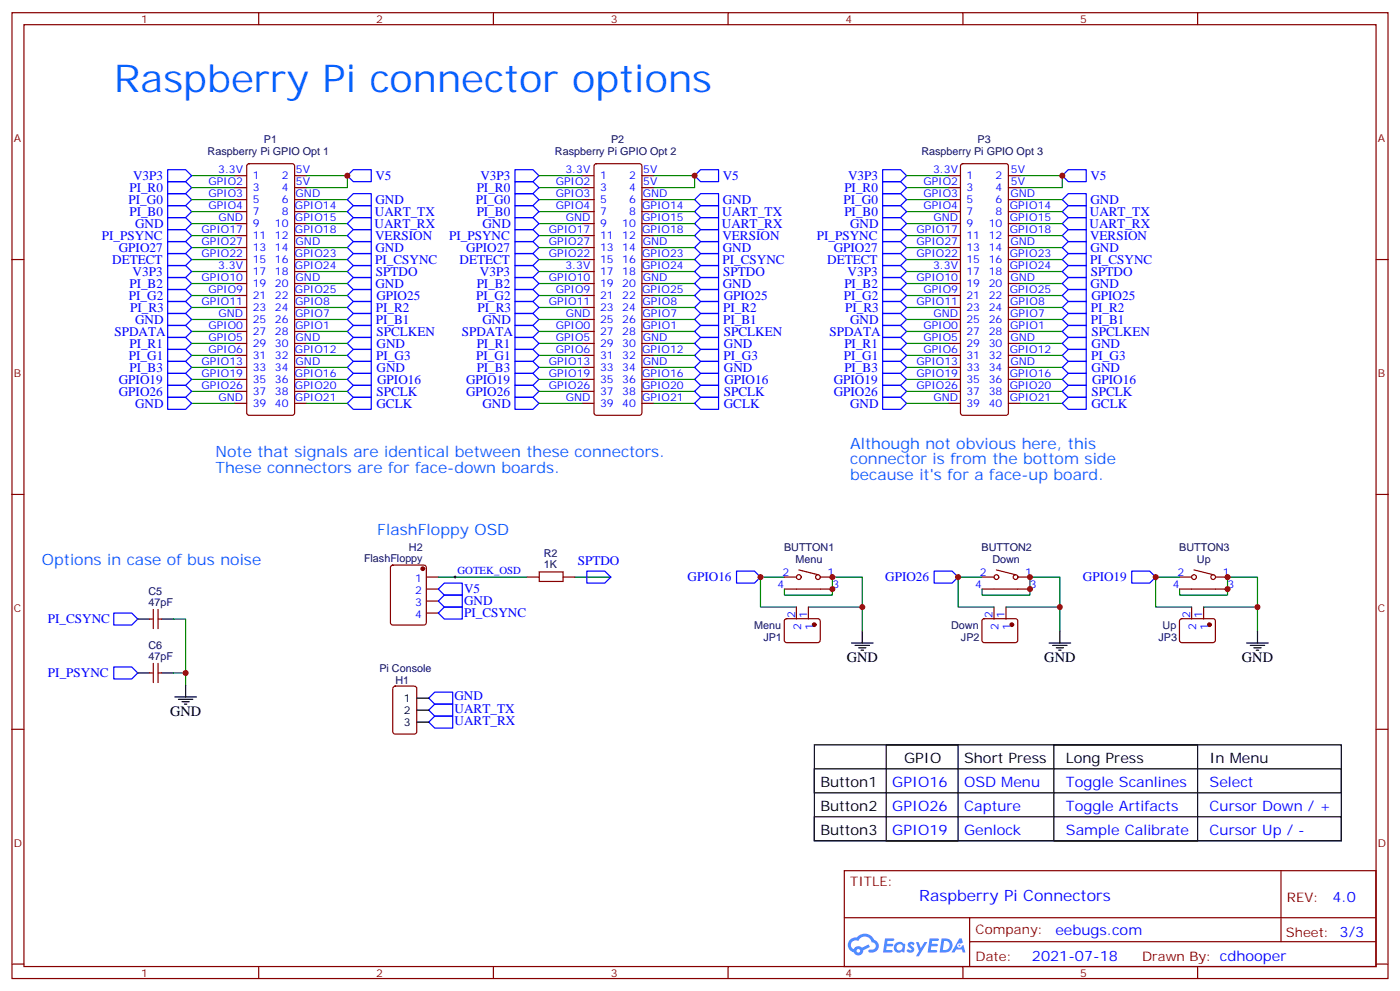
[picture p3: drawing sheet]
<svg xmlns="http://www.w3.org/2000/svg" width="412mm" height="292mm" viewBox="0 0 412 292" stroke-linecap="round" stroke-linejoin="round" font-family="sans-serif">
<g fill="none" stroke="#870000" stroke-width=".35">
<path d="M3.5 3.7h405.4v284.4h-405.4zM7.1 7.3h398.2v277.3h-398.2zM76.2 3.7v3.6M145.3 3.7v3.6M214.5 3.7v3.6M283.6 3.7v3.6M352.8 3.7v3.6M3.5 76.4h3.6M405.3 76.4h3.6M3.5 145.6h3.6M405.3 145.6h3.6M3.5 214.7h3.6"/>
<path d="M405.3 214.7h3.6M248.7 256.3h156.6v28.3h-156.6zM377.3 256.4v20.8M248.7 270.2h156.5M285.6 277.2h119.6M285.6 270.2v14.1M3.5 283.8h3.6M76.2 284.6v3.5M145.3 284.6v3.5M214.5 284.6v3.5M283.6 284.6v3.5M352.8 284.6v3.5"/>
<path d="M405.3 283.8h3.6"/>
</g>
<g fill="#5487ff">
<path d="M267.7 277.5a1.22 1.22 0 0 1 1.7 .3l-.4 .5a.47 .47 0 0 0-.3-.4 .47 .47 0 0 0-.5 .2l.1 .3a1.14 1.14 0 0 1 .8 1.7 1.14 1.14 0 0 1-1.9 0l-.2-.2 .5-.5 .7 .4a.29 .29 0 0 0 .3-.3 .29 .29 0 0 0-.2-.3 1.04 1.04 0 0 1-.6-1.7z"/>
<path d="M260.7 276.3h2.4l.3 .1-.2 .5-1.8 .1-.1 .9h1.5l.3 .3-.3 .4h-1.6l-.2 1.1h1.7l.2 .3-.2 .4h-2.6z"/>
<path d="M273.8 276.3h2.4l.3 .1-.1 .5-1.8 .1-.2 .9h1.6l.3 .3-.4 .4h-1.6l-.1 1.1h1.7l.2 .3-.2 .4h-2.6z"/>
<path d="M282.6 276.3h.7l.3 1.2-.6 .3a.69 .69 0 0 0-1 .3 .69 .69 0 0 0 .4 1 .69 .69 0 0 0 .9-.6l.5-.3 .6 2.2h-.8l-.2-.9h-1.8l-.5 .9h-.8z"/>
<path d="M269.8 277.3h.8l.6 1.9 1.1-1.9h.9l-2.6 4.2h-.8l.9-1.5z"/>
<path d="M277.4 276.3l-.6 4.1h1.3a2.11 2.11 0 0 0 2.5-2.1 2.11 2.11 0 0 0-2.5-2zM278.1 277a1.39 1.39 0 0 1 1.7 1.4 1.39 1.39 0 0 1-1.8 1.3h-.3z"/>
<path d="M263.7 277.9a1.54 1.54 0 0 0-.1 2.1 1.54 1.54 0 0 0 2.2 .2l.6 .2 .3-2.3-.2-.2-.4-.1a1.49 1.49 0 0 0-2.4 .1zM264 278.9a.94 .94 0 0 1 1.8 0 .94 .94 0 0 1-1.8 0z"/>
<path d="M250.4 276.6a2.18 2.18 0 0 0 1.1 3.8 1.44 1.44 0 0 0 1.6 .9 1.44 1.44 0 0 0 1.2-1.5l2-1-.5-.7-1.9 .9a1.47 1.47 0 0 0-2.4 .5 1.39 1.39 0 0 1-.7-2 1.39 1.39 0 0 1 2-.5 2.12 2.12 0 0 1 2.2-1.3 2.12 2.12 0 0 1 1.9 1.7 1.14 1.14 0 0 1 1.1 1.4 1.14 1.14 0 0 1-1.7 .8 .43 .43 0 0 0-.5 .3 .43 .43 0 0 0 .4 .5 1.98 1.98 0 0 0 2.5-1.2 1.98 1.98 0 0 0-1.2-2.5 3.1 3.1 0 0 0-5.3-.7l-.9 .1zM252.3 279.9a.55 .55 0 0 1 1.1 0 .55 .55 0 0 1-1.1 0z"/>
<circle cx="282.6" cy="278.4" r=".26"/>
</g>
<g fill="none" stroke="#870000" stroke-width=".35">
<path d="M69.1 51.7h3.6M69.1 55.2h3.6M69.1 58.8h3.6M72.9 48.4l.5-.2h12.7l.5 .2 .2 .5v72.7l-.3 .5-.4 .2h-12.7l-.5-.3-.2-.4v-72.7zM86.8 51.7h3.5M86.8 55.2h3.5M86.8 58.8h3.5M171.4 51.7h3.6M171.4 55.2h3.6M171.4 58.8h3.6M175.2 48.4l.5-.2h12.7l.5 .2 .2 .5v72.7l-.2 .5-.5 .2h-12.7l-.5-.3-.2-.4v-72.7zM189.1 51.7h3.5"/>
<path d="M189.1 55.2h3.5M189.1 58.8h3.5M279.4 51.7h3.5M279.4 55.2h3.5M279.4 58.8h3.5M283.2 48.4l.4-.2h12.7l.5 .2 .2 .5v72.7l-.2 .5-.5 .2h-12.7l-.5-.3-.2-.4v-72.7zM297 51.7h3.6M297 55.2h3.6M297 58.8h3.6M69.1 62.3h3.6M69.1 65.8h3.6M69.1 69.4h3.6"/>
<path d="M69.1 72.9h3.6M69.1 76.4h3.6M69.1 79.9h3.6M86.8 62.3h3.5M86.8 65.8h3.5M86.8 69.4h3.5M86.8 72.9h3.5M86.8 76.4h3.5M86.8 79.9h3.5M171.4 62.3h3.6M171.4 65.8h3.6M171.4 69.4h3.6"/>
<path d="M171.4 72.9h3.6M171.4 76.4h3.6M171.4 79.9h3.6M189.1 62.3h3.5M189.1 65.8h3.5M189.1 69.4h3.5M189.1 72.9h3.5M189.1 76.4h3.5M189.1 79.9h3.5M279.4 62.3h3.5M279.4 65.8h3.5M279.4 69.4h3.5"/>
<path d="M279.4 72.9h3.5M279.4 76.4h3.5M279.4 79.9h3.5M297 62.3h3.6M297 65.8h3.6M297 69.4h3.6M297 72.9h3.6M297 76.4h3.6M297 79.9h3.6M69.1 83.5h3.6M69.1 87h3.6M69.1 90.5h3.6"/>
<path d="M69.1 94.1h3.6M69.1 97.6h3.6M86.8 83.5h3.5M86.8 87h3.5M86.8 90.5h3.5M86.8 94.1h3.5M86.8 97.6h3.5M171.4 83.5h3.6M171.4 87h3.6M171.4 90.5h3.6M171.4 94.1h3.6M171.4 97.6h3.6"/>
<path d="M189.1 83.5h3.5M189.1 87h3.5M189.1 90.5h3.5M189.1 94.1h3.5M189.1 97.6h3.5M279.4 83.5h3.5M279.4 87h3.5M279.4 90.5h3.5M279.4 94.1h3.5M279.4 97.6h3.5M297 83.5h3.6M297 87h3.6"/>
<path d="M297 90.5h3.6M297 94.1h3.6M297 97.6h3.6M69.1 101.1h3.6M69.1 104.6h3.6M69.1 108.2h3.6M69.1 111.7h3.6M69.1 115.2h3.6M69.1 118.7h3.6M86.8 101.1h3.5M86.8 104.6h3.5M86.8 108.2h3.5"/>
<path d="M86.8 111.7h3.5M86.8 115.2h3.5M86.8 118.7h3.5M171.4 101.1h3.6M171.4 104.6h3.6M171.4 108.2h3.6M171.4 111.7h3.6M171.4 115.2h3.6M171.4 118.7h3.6M189.1 101.1h3.5M189.1 104.6h3.5M189.1 108.2h3.5"/>
<path d="M189.1 111.7h3.5M189.1 115.2h3.5M189.1 118.7h3.5M279.4 101.1h3.5M279.4 104.6h3.5M279.4 108.2h3.5M279.4 111.7h3.5M279.4 115.2h3.5M279.4 118.7h3.5M297 101.1h3.6M297 104.6h3.6M297 108.2h3.6"/>
<path d="M297 111.7h3.6M297 115.2h3.6M297 118.7h3.6M45.2 179.4v5.7M46.6 179.4v5.7M115.2 166.6l.5-.2h9.2l.6 .4 .1 16.5-.5 .7h-9.4l-.6-.5-.1-16.4zM125.6 169.9h3.5M125.6 173.4h3.5M125.6 177h3.5M155.2 169.9h3.5M158.8 168.4h7.1v2.8h-7.1zM165.8 169.9h3.5"/>
<path d="M231.1 169.9h3.5M231.1 173.4h14.1M234.6 178.7v3.5M235.3 167.8l5.6 1.4M238.1 178.7v3.5M241.7 169.9h3.5M289.3 169.9h3.5M289.3 173.4h14.1M292.8 178.7v3.5M293.5 167.8l5.7 1.4M296.3 178.7v3.5M299.9 169.9h3.5"/>
<path d="M347.5 169.9h3.5M347.5 173.4h14.1M351 178.7v3.5M351.7 167.8l5.7 1.4M354.5 178.7v3.5M358.1 169.9h3.5M44.1 182.2h1.1M44.1 198.1h1.1M45.2 195.3v5.6M46.6 195.3v5.6M46.6 182.2h1M46.6 198.1h1"/>
<path d="M125.6 180.5h3.5M231.3 182.3l.4-.2 9.5 .1 .4 .6-.1 6-.6 .4-9.4-.1-.5-.6v-5.7zM289.5 182.3l.4-.2 9.5 .1 .4 .6-.1 6-.6 .4-9.4-.1-.5-.6v-5.7zM347.7 182.3l.4-.2 9.5 .1 .4 .6v6l-.7 .4-9.4-.1-.5-.6v-5.7zM115.9 202.2l.5-.2h5.7l.6 .4 .1 13-.5 .7h-5.9l-.6-.5-.1-12.9z"/>
<circle cx="235.3" cy="169.9" r=".71"/>
<circle cx="240.9" cy="169.9" r=".71"/>
<circle cx="293.5" cy="169.9" r=".71"/>
<circle cx="299.2" cy="169.9" r=".71"/>
<circle cx="351.7" cy="169.9" r=".71"/>
<circle cx="357.4" cy="169.9" r=".71"/>
</g>
<g fill="none" stroke="#00f" stroke-width=".35">
<path d="M49.4 50h5.3l1.7 1.7-1.7 1.8h-5.3zM49.4 53.5h5.3l1.7 1.7-1.7 1.8h-5.3zM49.4 57h5.3l1.7 1.8-1.7 1.7h-5.3zM104.1 57h5.3v3.5h-5.3l-1.8-1.7zM104.1 50h5.3v3.5h-5.3l-1.8-1.8zM151.7 57h5.3l1.7 1.8-1.7 1.7h-5.3zM151.7 53.5h5.3l1.7 1.7-1.7 1.8h-5.3zM151.7 50h5.3l1.7 1.7-1.7 1.8h-5.3zM206.4 50h5.3v3.5h-5.3l-1.8-1.8zM206.4 57h5.3v3.5h-5.3l-1.8-1.7zM260 57h5.3l1.8 1.8-1.8 1.7h-5.3zM260 53.5h5.3l1.8 1.7-1.8 1.8h-5.3z"/>
<path d="M260 50h5.3l1.8 1.7-1.8 1.8h-5.3zM314.7 50h5.3v3.5h-5.3l-1.8-1.8zM314.7 57h5.3v3.5h-5.3l-1.8-1.7zM49.4 78.2h5.3l1.7 1.7-1.7 1.8h-5.3zM49.4 74.6h5.3l1.7 1.8-1.7 1.8h-5.3zM49.4 71.1h5.3l1.7 1.8-1.7 1.7h-5.3zM49.4 64.1h5.3l1.7 1.7-1.7 1.8h-5.3zM49.4 67.6h5.3l1.7 1.8-1.7 1.7h-5.3zM49.4 60.5h5.3l1.7 1.8-1.7 1.8h-5.3zM104.1 67.6h5.3v3.5h-5.3l-1.8-1.7zM104.1 64.1h5.3v3.5h-5.3l-1.8-1.8zM104.1 60.5h5.3v3.6h-5.3l-1.8-1.8z"/>
<path d="M104.1 74.6h5.3v3.6h-5.3l-1.8-1.8zM104.1 78.2h5.3v3.5h-5.3l-1.8-1.8zM104.1 71.1h5.3v3.5h-5.3l-1.8-1.7zM151.7 60.5h5.3l1.7 1.8-1.7 1.8h-5.3zM151.7 67.6h5.3l1.7 1.8-1.7 1.7h-5.3zM151.7 64.1h5.3l1.7 1.7-1.7 1.8h-5.3zM151.7 71.1h5.3l1.7 1.8-1.7 1.7h-5.3zM151.7 74.6h5.3l1.7 1.8-1.7 1.8h-5.3zM151.7 78.2h5.3l1.7 1.7-1.7 1.8h-5.3zM206.4 71.1h5.3v3.5h-5.3l-1.8-1.7zM206.4 78.2h5.3v3.5h-5.3l-1.8-1.8zM206.4 74.6h5.3v3.6h-5.3l-1.8-1.8z"/>
<path d="M206.4 60.5h5.3v3.6h-5.3l-1.8-1.8zM206.4 64.1h5.3v3.5h-5.3l-1.8-1.8zM206.4 67.6h5.3v3.5h-5.3l-1.8-1.7zM260 60.5h5.3l1.8 1.8-1.8 1.8h-5.3zM260 67.6h5.3l1.8 1.8-1.8 1.7h-5.3zM260 64.1h5.3l1.8 1.7-1.8 1.8h-5.3zM260 71.1h5.3l1.8 1.8-1.8 1.7h-5.3zM260 74.6h5.3l1.8 1.8-1.8 1.8h-5.3zM260 78.2h5.3l1.8 1.7-1.8 1.8h-5.3zM312.9 72.9l1.8-1.8h5.3v3.5h-5.3zM312.9 79.9l1.8-1.7h5.3v3.5h-5.3zM312.9 65.8l1.8-1.7h5.3v3.5h-5.3z"/>
<path d="M314.7 74.6h5.3v3.6h-5.3l-1.8-1.8zM314.7 60.5h5.3v3.6h-5.3l-1.8-1.8zM314.7 67.6h5.3v3.5h-5.3l-1.8-1.7zM49.4 92.3h5.3l1.7 1.8-1.7 1.7h-5.3zM49.4 95.8h5.3l1.7 1.8-1.7 1.7h-5.3zM49.4 99.3h5.3l1.7 1.8-1.7 1.8h-5.3zM49.4 88.8h5.3l1.7 1.7-1.7 1.8h-5.3zM49.4 85.2h5.3l1.7 1.8-1.7 1.8h-5.3zM49.4 81.7h5.3l1.7 1.8-1.7 1.7h-5.3zM104.1 92.3h5.3v3.5h-5.3l-1.8-1.7zM104.1 88.8h5.3v3.5h-5.3l-1.8-1.8zM104.1 99.3h5.3v3.6h-5.3l-1.8-1.8z"/>
<path d="M104.1 95.8h5.3v3.5h-5.3l-1.8-1.7zM104.1 85.2h5.3v3.6h-5.3l-1.8-1.8zM104.1 81.7h5.3v3.5h-5.3l-1.8-1.7zM151.7 81.7h5.3l1.7 1.8-1.7 1.7h-5.3zM151.7 85.2h5.3l1.7 1.8-1.7 1.8h-5.3zM151.7 88.8h5.3l1.7 1.7-1.7 1.8h-5.3zM151.7 99.3h5.3l1.7 1.8-1.7 1.8h-5.3zM151.7 95.8h5.3l1.7 1.8-1.7 1.7h-5.3zM151.7 92.3h5.3l1.7 1.8-1.7 1.7h-5.3zM206.4 81.7h5.3v3.5h-5.3l-1.8-1.7zM206.4 85.2h5.3v3.6h-5.3l-1.8-1.8zM206.4 95.8h5.3v3.5h-5.3l-1.8-1.7z"/>
<path d="M206.4 99.3h5.3v3.6h-5.3l-1.8-1.8zM206.4 88.8h5.3v3.5h-5.3l-1.8-1.8zM206.4 92.3h5.3v3.5h-5.3l-1.8-1.7zM260 81.7h5.3l1.8 1.8-1.8 1.7h-5.3zM260 85.2h5.3l1.8 1.8-1.8 1.8h-5.3zM260 88.8h5.3l1.8 1.7-1.8 1.8h-5.3zM260 99.3h5.3l1.8 1.8-1.8 1.8h-5.3zM260 95.8h5.3l1.8 1.8-1.8 1.7h-5.3zM260 92.3h5.3l1.8 1.8-1.8 1.7h-5.3zM312.9 87l1.8-1.8h5.3v3.6h-5.3zM312.9 97.6l1.8-1.8h5.3v3.5h-5.3zM314.7 81.7h5.3v3.5h-5.3l-1.8-1.7z"/>
<path d="M314.7 99.3h5.3v3.6h-5.3l-1.8-1.8zM314.7 88.8h5.3v3.5h-5.3l-1.8-1.8zM314.7 92.3h5.3v3.5h-5.3l-1.8-1.7zM49.4 109.9h5.3l1.7 1.8-1.7 1.8h-5.3zM49.4 113.5h5.3l1.7 1.7-1.7 1.8h-5.3zM49.4 117h5.3l1.7 1.7-1.7 1.8h-5.3zM49.4 106.4h5.3l1.7 1.8-1.7 1.7h-5.3zM49.4 102.9h5.3l1.7 1.7-1.7 1.8h-5.3zM104.1 109.9h5.3v3.6h-5.3l-1.8-1.8zM104.1 102.9h5.3v3.5h-5.3l-1.8-1.8zM104.1 113.5h5.3v3.5h-5.3l-1.8-1.8zM104.1 117h5.3v3.5h-5.3l-1.8-1.8z"/>
<path d="M104.1 106.4h5.3v3.5h-5.3l-1.8-1.7zM151.7 102.9h5.3l1.7 1.7-1.7 1.8h-5.3zM151.7 106.4h5.3l1.7 1.8-1.7 1.7h-5.3zM151.7 117h5.3l1.7 1.7-1.7 1.8h-5.3zM151.7 113.5h5.3l1.7 1.7-1.7 1.8h-5.3zM151.7 109.9h5.3l1.7 1.8-1.7 1.8h-5.3zM206.4 106.4h5.3v3.5h-5.3l-1.8-1.7zM206.4 117h5.3v3.5h-5.3l-1.8-1.8zM206.4 113.5h5.3v3.5h-5.3l-1.8-1.8zM206.4 102.9h5.3v3.5h-5.3l-1.8-1.8zM206.4 109.9h5.3v3.6h-5.3l-1.8-1.8zM260 102.9h5.3l1.8 1.7-1.8 1.8h-5.3z"/>
<path d="M260 106.4h5.3l1.8 1.8-1.8 1.7h-5.3zM260 117h5.3l1.8 1.7-1.8 1.8h-5.3zM260 113.5h5.3l1.8 1.7-1.8 1.8h-5.3zM260 109.9h5.3l1.8 1.8-1.8 1.8h-5.3zM312.9 118.7l1.8-1.7h5.3v3.5h-5.3zM312.9 104.6l1.8-1.7h5.3v3.5h-5.3zM314.7 106.4h5.3v3.5h-5.3l-1.8-1.7zM314.7 113.5h5.3v3.5h-5.3l-1.8-1.8zM314.7 109.9h5.3v3.6h-5.3l-1.8-1.8zM129.1 173.4l1.8-1.7h5.3v3.5h-5.3zM129.1 177l1.8-1.8h5.3v3.5h-5.3zM130.9 178.7h5.3v3.5h-5.3l-1.8-1.7z"/>
<path d="M172.9 168.1h5.3l1.7 1.8-1.7 1.8h-5.3zM217 168.1h5.2l1.8 1.8-1.8 1.8h-5.2zM275.2 168.1h5.3l1.7 1.8-1.7 1.8h-5.3zM333.4 168.1h5.3l1.7 1.8-1.7 1.8h-5.3zM33.5 180.5h5.3l1.8 1.7-1.8 1.8h-5.3zM33.5 196.4h5.3l1.8 1.7-1.8 1.8h-5.3zM126.3 209.1l1.8-1.8h5.2v3.5h-5.2zM126.3 212.6l1.8-1.8h5.2v3.5h-5.2zM128.1 203.8h5.2v3.5h-5.2l-1.8-1.8z"/>
</g>
<g fill="none" stroke="#000" stroke-width=".35">
<path d="M40.6 182.2h3.5M40.6 198.1h3.5M47.6 182.2h3.6M47.6 198.1h3.6M250.8 189.3h6.4M251.9 190h4.2M252.9 190.7h2.2M253.6 191.4h.8M254 185.8v3.5M309 189.3h6.4M310.1 190h4.2M311.1 190.7h2.2"/>
<path d="M311.9 191.4h.7M312.2 185.8v3.5M367.2 189.3h6.4M368.3 190h4.2M369.4 190.7h2.1M370.1 191.4h.7M370.4 185.8v3.5M51.5 205.2h6.4M52.6 205.9h4.2M53.6 206.6h2.1M54.3 207.3h.7M54.7 201.6v3.6"/>
<path d="M122.8 205.5h3.5M122.8 209.1h3.5M122.8 212.6h3.5M239.9 219.3h155.2v28.2h-155.2zM261.1 219.3h21.1v28.2h-21.1zM310.4 219.3h42.4v28.2h-42.4zM239.9 226.3h155.2v7.1h-155.2zM239.9 240.5h155.2v7h-155.2z"/>
</g>
<g fill="none" stroke="#008700" stroke-width=".35">
<path d="M56.4 58.8h12.7M56.4 51.7h12.7M56.4 55.2h12.7M90.3 51.7h12v3.5h-12M90.3 58.8h12M158.7 58.8h12.7M158.7 51.7h12.7M158.7 55.2h12.7M192.6 51.7h12v3.5h-12M192.6 58.8h12M267.1 58.8h12.3M267.1 51.7h12.3"/>
<path d="M267.1 55.2h12.3M300.6 51.7h12.3v3.5h-12.3M300.6 58.8h12.3M56.4 69.4h12.7M56.4 65.8h12.7M56.4 62.3h12.7M56.4 76.4h12.7M56.4 72.9h12.7M56.4 79.9h12.7M90.3 69.4h12M90.3 65.8h12M90.3 62.3h12"/>
<path d="M90.3 76.4h12M90.3 72.9h12M90.3 79.9h12M158.7 69.4h12.7M158.7 65.8h12.7M158.7 62.3h12.7M158.7 76.4h12.7M158.7 72.9h12.7M158.7 79.9h12.7M192.6 69.4h12M192.6 65.8h12M192.6 62.3h12"/>
<path d="M192.6 76.4h12M192.6 72.9h12M192.6 79.9h12M267.1 69.4h12.3M267.1 65.8h12.3M267.1 62.3h12.3M267.1 76.4h12.3M267.1 72.9h12.3M267.1 79.9h12.3M300.6 69.4h12.3M300.6 65.8h12.3M300.6 62.3h12.3"/>
<path d="M300.6 76.4h12.3M300.6 72.9h12.3M300.6 79.9h12.3M56.4 90.5h12.7M56.4 94.1h12.7M56.4 83.5h12.7M56.4 87h12.7M56.4 97.6h12.7M90.3 90.5h12M90.3 94.1h12M90.3 83.5h12M90.3 87h12"/>
<path d="M90.3 97.6h12M158.7 90.5h12.7M158.7 94.1h12.7M158.7 83.5h12.7M158.7 87h12.7M158.7 97.6h12.7M192.6 90.5h12M192.6 94.1h12M192.6 83.5h12M192.6 87h12M192.6 97.6h12M267.1 90.5h12.3"/>
<path d="M267.1 94.1h12.3M267.1 83.5h12.3M267.1 87h12.3M267.1 97.6h12.3M300.6 90.5h12.3M300.6 94.1h12.3M300.6 83.5h12.3M300.6 87h12.3M300.6 97.6h12.3M56.4 111.7h12.7M56.4 104.6h12.7M56.4 101.1h12.7"/>
<path d="M56.4 108.2h12.7M56.4 115.2h12.7M56.4 118.7h12.7M90.3 111.7h12M90.3 104.6h12M90.3 101.1h12M90.3 108.2h12M90.3 115.2h12M90.3 118.7h12M158.7 111.7h12.7M158.7 104.6h12.7M158.7 101.1h12.7"/>
<path d="M158.7 108.2h12.7M158.7 115.2h12.7M158.7 118.7h12.7M192.6 111.7h12M192.6 104.6h12M192.6 101.1h12M192.6 108.2h12M192.6 115.2h12M192.6 118.7h12M267.1 111.7h12.3M267.1 104.6h12.3M267.1 101.1h12.3"/>
<path d="M267.1 108.2h12.3M267.1 115.2h12.3M267.1 118.7h12.3M300.6 111.7h12.3M300.6 104.6h12.3M300.6 101.1h12.3M300.6 108.2h12.3M300.6 115.2h12.3M300.6 118.7h12.3M129.1 169.9h26.1M169.3 169.9h10.6M231.1 169.9h-7.1v8.8h10.6"/>
<path d="M231.1 173.4v1.8h14.1v-5.3h8.8v15.9M238.1 178.7h15.9M289.3 173.4v1.8h14.1v-5.3h8.8v15.9M289.3 169.9h-7.1v8.8h10.6M296.3 178.7h15.9M347.5 173.4v1.8h14.1v-5.3h8.8v15.9M347.5 169.9h-7.1v8.8h10.6M354.5 178.7h15.9M51.2 182.2h3.5v19.4M51.2 198.1h3.5"/>
</g>
<g fill="#870000" stroke="#870000" stroke-width=".35">
<circle cx="239.8" cy="183.9" r=".53"/>
<circle cx="124.5" cy="167.4" r=".53"/>
<circle cx="356.3" cy="183.9" r=".53"/>
<circle cx="298" cy="183.9" r=".53"/>
</g>
<path d="M133.7 169.9h.7M134.1 169.5v.8" fill="none" stroke="#000" stroke-width=".29"/>
<g fill="#c00">
<circle cx="102.3" cy="51.7" r=".88"/>
<circle cx="224" cy="169.9" r=".88"/>
<circle cx="254" cy="178.7" r=".88"/>
<circle cx="370.4" cy="178.7" r=".88"/>
<circle cx="340.4" cy="169.9" r=".88"/>
<circle cx="312.2" cy="178.7" r=".88"/>
<circle cx="282.2" cy="169.9" r=".88"/>
<circle cx="303.4" cy="173.4" r=".88"/>
<circle cx="303.4" cy="169.9" r=".88"/>
<circle cx="245.2" cy="169.9" r=".88"/>
<circle cx="245.2" cy="173.4" r=".88"/>
<circle cx="361.6" cy="169.9" r=".88"/>
<circle cx="361.6" cy="173.4" r=".88"/>
<circle cx="204.6" cy="51.7" r=".88"/>
<circle cx="312.9" cy="51.7" r=".88"/>
<circle cx="54.7" cy="198.1" r=".88"/>
</g>
<text font-size="11.3" fill="#0060ff" x="33.5" y="27">Raspberry Pi connector options</text>
<g font-size="4.6" fill="#0060ff">
<text x="63.5" y="134.6">Note that signals are identical between these connectors.</text>
<text x="250.5" y="132.2">Although not obvious here, this</text>
<text x="250.5" y="136.7">connector is from the bottom side</text>
<text x="63.5" y="139.2">These connectors are for face-down boards.</text>
<text x="250.5" y="141.3">because it's for a face-up board.</text>
<text x="111.1" y="157.6">FlashFloppy OSD</text>
<text x="12.3" y="166.4">Options in case of bus noise</text>
</g>
<text font-size="4.6" fill="#00f" x="270.8" y="265.4">Raspberry Pi Connectors</text>
<g font-size="4.2">
<text x="249.4" y="194.9">GND</text>
<text x="307.6" y="194.9">GND</text>
<text x="365.8" y="194.9">GND</text>
<text x="50.1" y="210.8">GND</text>
<text x="266.3" y="224.6">GPIO</text>
<text x="284" y="224.6">Short Press</text>
<text x="314" y="224.6">Long Press</text>
<text x="356.3" y="224.6">In Menu</text>
<text x="241.7" y="231.6">Button1</text>
<text x="241.7" y="238.7">Button2</text>
<text x="241.7" y="245.7">Button3</text>
</g>
<g font-size="4.2" fill="#00f">
<text x="262.8" y="231.6">GPIO16</text>
<text x="284" y="231.6">OSD Menu</text>
<text x="314" y="231.6">Toggle Scanlines</text>
<text x="356.3" y="231.6">Select</text>
<text x="262.8" y="238.7">GPIO26</text>
<text x="284" y="238.7">Capture</text>
<text x="314" y="238.7">Toggle Artifacts</text>
<text x="356.3" y="238.7">Cursor Down / +</text>
<text x="262.8" y="245.7">GPIO19</text>
<text x="284" y="245.7">Genlock</text>
<text x="314" y="245.7">Sample Calibrate</text>
<text x="356.3" y="245.7">Cursor Up / -</text>
<text x="392.5" y="265.6">4.0</text>
<text x="310.9" y="275.2">eebugs.com</text>
<text x="304" y="283">2021-07-18</text>
</g>
<g font-size="3.9" fill="#00f">
<text x="39.2" y="53">V3P3</text>
<text x="110.6" y="53">V5</text>
<text x="141.5" y="53">V3P3</text>
<text x="212.9" y="53">V5</text>
<text x="249.8" y="53">V3P3</text>
<text x="321.2" y="53">V5</text>
<text x="38.1" y="56.5">PI_R0</text>
<text x="140.4" y="56.5">PI_R0</text>
<text x="248.7" y="56.5">PI_R0</text>
<text x="37.9" y="60">PI_G0</text>
<text x="38.1" y="63.5">PI_B0</text>
<text x="110.4" y="63.5">UART_TX</text>
<text x="110.6" y="60">GND</text>
<text x="140.2" y="60">PI_G0</text>
<text x="140.4" y="63.5">PI_B0</text>
<text x="212.7" y="63.5">UART_TX</text>
<text x="212.9" y="60">GND</text>
<text x="248.5" y="60">PI_G0</text>
<text x="248.7" y="63.5">PI_B0</text>
<text x="321" y="63.5">UART_TX</text>
<text x="321.2" y="60">GND</text>
<text x="30" y="70.6">PI_PSYNC</text>
<text x="39.8" y="67.1">GND</text>
<text x="110.3" y="67.1">UART_RX</text>
<text x="110.5" y="70.6">VERSION</text>
<text x="132.3" y="70.6">PI_PSYNC</text>
<text x="142.1" y="67.1">GND</text>
<text x="212.6" y="67.1">UART_RX</text>
<text x="212.8" y="70.6">VERSION</text>
<text x="240.6" y="70.6">PI_PSYNC</text>
<text x="250.4" y="67.1">GND</text>
<text x="320.9" y="67.1">UART_RX</text>
<text x="321.1" y="70.6">VERSION</text>
<text x="33.1" y="77.6">DETECT</text>
<text x="35" y="74.1">GPIO27</text>
<text x="110.5" y="77.6">PI_CSYNC</text>
<text x="110.6" y="74.1">GND</text>
<text x="135.4" y="77.6">DETECT</text>
<text x="137.3" y="74.1">GPIO27</text>
<text x="212.8" y="77.6">PI_CSYNC</text>
<text x="212.9" y="74.1">GND</text>
<text x="243.7" y="77.6">DETECT</text>
<text x="245.6" y="74.1">GPIO27</text>
<text x="321.1" y="77.6">PI_CSYNC</text>
<text x="321.2" y="74.1">GND</text>
<text x="39.1" y="81.2">V3P3</text>
<text x="110.7" y="81.1">SPTDO</text>
<text x="141.4" y="81.2">V3P3</text>
<text x="213.1" y="81.1">SPTDO</text>
<text x="249.7" y="81.2">V3P3</text>
<text x="321.4" y="81.1">SPTDO</text>
<text x="38" y="88.2">PI_G2</text>
<text x="38.1" y="84.7">PI_B2</text>
<text x="110.6" y="84.7">GND</text>
<text x="110.9" y="88.2">GPIO25</text>
<text x="140.3" y="88.2">PI_G2</text>
<text x="140.4" y="84.7">PI_B2</text>
<text x="212.9" y="84.7">GND</text>
<text x="213.2" y="88.2">GPIO25</text>
<text x="248.6" y="88.2">PI_G2</text>
<text x="248.7" y="84.7">PI_B2</text>
<text x="321.2" y="84.7">GND</text>
<text x="321.5" y="88.2">GPIO25</text>
<text x="38.3" y="91.7">PI_R3</text>
<text x="39.8" y="95.3">GND</text>
<text x="110.7" y="95.3">PI_B1</text>
<text x="110.7" y="91.8">PI_R2</text>
<text x="140.6" y="91.7">PI_R3</text>
<text x="142.1" y="95.3">GND</text>
<text x="213" y="91.8">PI_R2</text>
<text x="213" y="95.3">PI_B1</text>
<text x="248.9" y="91.7">PI_R3</text>
<text x="250.4" y="95.3">GND</text>
<text x="321.3" y="91.8">PI_R2</text>
<text x="321.3" y="95.3">PI_B1</text>
<text x="33.7" y="98.8">SPDATA</text>
<text x="110.9" y="98.8">SPCLKEN</text>
<text x="136" y="98.8">SPDATA</text>
<text x="213.2" y="98.8">SPCLKEN</text>
<text x="244.3" y="98.8">SPDATA</text>
<text x="321.5" y="98.8">SPCLKEN</text>
<text x="38" y="105.9">PI_G1</text>
<text x="38.1" y="102.3">PI_R1</text>
<text x="110.8" y="105.9">PI_G3</text>
<text x="110.9" y="102.3">GND</text>
<text x="140.3" y="105.9">PI_G1</text>
<text x="140.4" y="102.3">PI_R1</text>
<text x="213.2" y="105.9">PI_G3</text>
<text x="213.2" y="102.3">GND</text>
<text x="248.6" y="105.9">PI_G1</text>
<text x="248.7" y="102.3">PI_R1</text>
<text x="321.5" y="105.9">PI_G3</text>
<text x="321.5" y="102.3">GND</text>
<text x="35" y="112.9">GPIO19</text>
<text x="38.1" y="109.4">PI_B3</text>
<text x="110.9" y="109.4">GND</text>
<text x="111.1" y="112.9">GPIO16</text>
<text x="137.3" y="112.9">GPIO19</text>
<text x="140.4" y="109.4">PI_B3</text>
<text x="213.2" y="109.4">GND</text>
<text x="213.4" y="112.9">GPIO16</text>
<text x="245.6" y="112.9">GPIO19</text>
<text x="248.7" y="109.4">PI_B3</text>
<text x="321.5" y="109.4">GND</text>
<text x="321.7" y="112.9">GPIO16</text>
<text x="35" y="116.5">GPIO26</text>
<text x="39.8" y="120">GND</text>
<text x="110.9" y="116.5">SPCLK</text>
<text x="110.9" y="120">GCLK</text>
<text x="137.3" y="116.5">GPIO26</text>
<text x="142.1" y="120">GND</text>
<text x="213.2" y="120">GCLK</text>
<text x="213.2" y="116.5">SPCLK</text>
<text x="245.6" y="116.5">GPIO26</text>
<text x="250.4" y="120">GND</text>
<text x="321.5" y="120">GCLK</text>
<text x="321.5" y="116.5">SPCLK</text>
<text x="170.2" y="166.2">SPTDO</text>
<text x="202.6" y="171.2">GPIO16</text>
<text x="260.8" y="171.2">GPIO26</text>
<text x="319" y="171.2">GPIO19</text>
<text x="136.7" y="178.2">GND</text>
<text x="136.7" y="174.7">V5</text>
<text x="14.1" y="183.5">PI_CSYNC</text>
<text x="136.7" y="181.7">PI_CSYNC</text>
<text x="14.1" y="199.4">PI_PSYNC</text>
<text x="133.9" y="206.1">GND</text>
<text x="133.9" y="209.8">UART_TX</text>
<text x="133.9" y="213.3">UART_RX</text>
</g>
<g font-size="3.9" fill="#800">
<text x="250.5" y="260.9">TITLE:</text>
<text x="379.1" y="265.6">REV:</text>
<text x="287.4" y="275.1">Company:</text>
<text x="378.7" y="275.7">Sheet: 3/3</text>
<text x="287.4" y="282.8">Date:</text>
<text x="336.4" y="282.9">Drawn By: cdhooper</text>
</g>
<g font-size="3.2" fill="#800">
<text x="41.6" y="6.7">1</text>
<text x="110.8" y="6.7">2</text>
<text x="179.9" y="6.7">3</text>
<text x="249.1" y="6.7">4</text>
<text x="318.2" y="6.7">5</text>
<text x="4.1" y="41.8">A</text>
<text x="405.9" y="41.8">A</text>
<text x="4.1" y="111">B</text>
<text x="405.9" y="111">B</text>
<text x="4.1" y="180.1">C</text>
<text x="405.9" y="180.1">C</text>
<text x="4.1" y="249.3">D</text>
<text x="405.9" y="249.3">D</text>
<text x="41.6" y="287.5">1</text>
<text x="110.8" y="287.5">2</text>
<text x="179.9" y="287.5">3</text>
<text x="249.1" y="287.5">4</text>
<text x="318.2" y="287.5">5</text>
</g>
<g font-size="3.2" fill="#000080">
<text x="61.2" y="45.7">Raspberry Pi GPIO Opt 1</text>
<text x="77.7" y="42.2">P1</text>
<text x="163.5" y="45.7">Raspberry Pi GPIO Opt 2</text>
<text x="180" y="42.2">P2</text>
<text x="271.4" y="45.7">Raspberry Pi GPIO Opt 3</text>
<text x="288" y="42.2">P3</text>
<text x="107.2" y="165.3">FlashFloppy</text>
<text x="120.5" y="162.1">H2</text>
<text x="160.2" y="167.3">1K</text>
<text x="160.2" y="164.1">R2</text>
<text x="231" y="162.2">BUTTON1</text>
<text x="234.3" y="165.7">Menu</text>
<text x="289.2" y="162.2">BUTTON2</text>
<text x="292.3" y="165.7">Down</text>
<text x="347.4" y="162.2">BUTTON3</text>
<text x="352.6" y="165.7">Up</text>
<text x="43.8" y="178.4">47pF</text>
<text x="43.8" y="175.1">C5</text>
<text x="222.2" y="185.2">Menu</text>
<text x="280.2" y="185.2">Down</text>
<text x="342.5" y="185.2">Up</text>
<text x="43.8" y="191">C6</text>
<text x="224.9" y="188.7">JP1</text>
<text x="283.1" y="188.7">JP2</text>
<text x="341.3" y="188.7">JP3</text>
<text x="43.8" y="194.2">47pF</text>
<text x="111.8" y="197.9">Pi Console</text>
<text x="116.5" y="201.4">H1</text>
</g>
<g font-size="3.2" fill="#00f">
<text x="64.3" y="51">3.3V</text>
<text x="74.4" y="52.8">1</text>
<text x="83" y="52.8">2</text>
<text x="87.2" y="51">5V</text>
<text x="166.6" y="51">3.3V</text>
<text x="176.7" y="52.8">1</text>
<text x="185.3" y="52.8">2</text>
<text x="189.5" y="51">5V</text>
<text x="274.9" y="51">3.3V</text>
<text x="284.7" y="52.8">1</text>
<text x="293.3" y="52.8">2</text>
<text x="297.8" y="51">5V</text>
<text x="61.4" y="54.5">GPIO2</text>
<text x="61.4" y="58.1">GPIO3</text>
<text x="74.4" y="56.3">3</text>
<text x="74.4" y="59.8">5</text>
<text x="83" y="56.3">4</text>
<text x="83" y="59.8">6</text>
<text x="87.1" y="58.1">GND</text>
<text x="87.2" y="54.5">5V</text>
<text x="163.7" y="58.1">GPIO3</text>
<text x="163.7" y="54.5">GPIO2</text>
<text x="176.7" y="56.3">3</text>
<text x="176.7" y="59.8">5</text>
<text x="185.3" y="56.3">4</text>
<text x="185.3" y="59.8">6</text>
<text x="189.4" y="58.1">GND</text>
<text x="189.5" y="54.5">5V</text>
<text x="272" y="58.1">GPIO3</text>
<text x="272" y="54.5">GPIO2</text>
<text x="284.7" y="56.3">3</text>
<text x="284.7" y="59.8">5</text>
<text x="293.3" y="56.3">4</text>
<text x="293.3" y="59.8">6</text>
<text x="297.7" y="58.1">GND</text>
<text x="297.8" y="54.5">5V</text>
<text x="61.4" y="61.6">GPIO4</text>
<text x="64.3" y="65.1">GND</text>
<text x="74.4" y="63.4">7</text>
<text x="83" y="63.4">8</text>
<text x="86.9" y="65.1">GPIO15</text>
<text x="86.9" y="61.6">GPIO14</text>
<text x="163.7" y="61.6">GPIO4</text>
<text x="166.6" y="65.1">GND</text>
<text x="176.7" y="63.4">7</text>
<text x="185.3" y="63.4">8</text>
<text x="189.2" y="61.6">GPIO14</text>
<text x="189.2" y="65.1">GPIO15</text>
<text x="272" y="61.6">GPIO4</text>
<text x="274.9" y="65.1">GND</text>
<text x="284.7" y="63.4">7</text>
<text x="293.3" y="63.4">8</text>
<text x="297.5" y="61.6">GPIO14</text>
<text x="297.5" y="65.1">GPIO15</text>
<text x="59.4" y="68.7">GPIO17</text>
<text x="74.4" y="66.9">9</text>
<text x="74.4" y="70.4">11</text>
<text x="81" y="66.9">10</text>
<text x="81" y="70.4">12</text>
<text x="86.9" y="68.7">GPIO18</text>
<text x="161.7" y="68.7">GPIO17</text>
<text x="176.7" y="66.9">9</text>
<text x="176.7" y="70.4">11</text>
<text x="183.3" y="66.9">10</text>
<text x="183.3" y="70.4">12</text>
<text x="189.2" y="68.7">GPIO18</text>
<text x="270" y="68.7">GPIO17</text>
<text x="284.7" y="66.9">9</text>
<text x="284.7" y="70.4">11</text>
<text x="291.2" y="66.9">10</text>
<text x="291.2" y="70.4">12</text>
<text x="297.5" y="68.7">GPIO18</text>
<text x="59.4" y="72.2">GPIO27</text>
<text x="59.4" y="75.7">GPIO22</text>
<text x="74.4" y="73.9">13</text>
<text x="74.4" y="77.5">15</text>
<text x="81" y="73.9">14</text>
<text x="81" y="77.5">16</text>
<text x="86.9" y="75.7">GPIO23</text>
<text x="87.1" y="72.2">GND</text>
<text x="161.7" y="75.7">GPIO22</text>
<text x="161.7" y="72.2">GPIO27</text>
<text x="176.7" y="73.9">13</text>
<text x="176.7" y="77.5">15</text>
<text x="183.3" y="73.9">14</text>
<text x="183.3" y="77.5">16</text>
<text x="189.2" y="75.7">GPIO23</text>
<text x="189.4" y="72.2">GND</text>
<text x="270" y="75.7">GPIO22</text>
<text x="270" y="72.2">GPIO27</text>
<text x="284.7" y="73.9">13</text>
<text x="284.7" y="77.5">15</text>
<text x="291.2" y="73.9">14</text>
<text x="291.2" y="77.5">16</text>
<text x="297.5" y="75.7">GPIO23</text>
<text x="297.7" y="72.2">GND</text>
<text x="59.4" y="82.8">GPIO10</text>
<text x="64.3" y="79.2">3.3V</text>
<text x="74.4" y="81">17</text>
<text x="81" y="81">18</text>
<text x="86.9" y="79.2">GPIO24</text>
<text x="87.1" y="82.8">GND</text>
<text x="161.7" y="82.8">GPIO10</text>
<text x="166.6" y="79.2">3.3V</text>
<text x="176.7" y="81">17</text>
<text x="183.3" y="81">18</text>
<text x="189.2" y="79.2">GPIO24</text>
<text x="189.4" y="82.8">GND</text>
<text x="270" y="82.8">GPIO10</text>
<text x="274.9" y="79.2">3.3V</text>
<text x="284.7" y="81">17</text>
<text x="291.2" y="81">18</text>
<text x="297.5" y="79.2">GPIO24</text>
<text x="297.7" y="82.8">GND</text>
<text x="59.4" y="89.8">GPIO11</text>
<text x="61.4" y="86.3">GPIO9</text>
<text x="74.4" y="84.5">19</text>
<text x="74.4" y="88.1">21</text>
<text x="81" y="84.5">20</text>
<text x="81" y="88.1">22</text>
<text x="86.9" y="86.3">GPIO25</text>
<text x="87" y="89.8">GPIO8</text>
<text x="161.7" y="89.8">GPIO11</text>
<text x="163.7" y="86.3">GPIO9</text>
<text x="176.7" y="84.5">19</text>
<text x="176.7" y="88.1">21</text>
<text x="183.3" y="84.5">20</text>
<text x="183.3" y="88.1">22</text>
<text x="189.2" y="86.3">GPIO25</text>
<text x="189.3" y="89.8">GPIO8</text>
<text x="270" y="89.8">GPIO11</text>
<text x="272" y="86.3">GPIO9</text>
<text x="284.7" y="84.5">19</text>
<text x="284.7" y="88.1">21</text>
<text x="291.2" y="84.5">20</text>
<text x="291.2" y="88.1">22</text>
<text x="297.5" y="86.3">GPIO25</text>
<text x="297.6" y="89.8">GPIO8</text>
<text x="64.3" y="93.3">GND</text>
<text x="74.4" y="91.6">23</text>
<text x="74.4" y="95.1">25</text>
<text x="81" y="91.6">24</text>
<text x="81" y="95.1">26</text>
<text x="87" y="93.3">GPIO7</text>
<text x="166.6" y="93.3">GND</text>
<text x="176.7" y="91.6">23</text>
<text x="176.7" y="95.1">25</text>
<text x="183.3" y="91.6">24</text>
<text x="183.3" y="95.1">26</text>
<text x="189.3" y="93.3">GPIO7</text>
<text x="274.9" y="93.3">GND</text>
<text x="284.7" y="91.6">23</text>
<text x="284.7" y="95.1">25</text>
<text x="291.2" y="91.6">24</text>
<text x="291.2" y="95.1">26</text>
<text x="297.6" y="93.3">GPIO7</text>
<text x="61.4" y="96.9">GPIO0</text>
<text x="61.4" y="100.4">GPIO5</text>
<text x="74.4" y="98.6">27</text>
<text x="81" y="98.6">28</text>
<text x="87" y="96.9">GPIO1</text>
<text x="87.1" y="100.4">GND</text>
<text x="163.7" y="100.4">GPIO5</text>
<text x="163.7" y="96.9">GPIO0</text>
<text x="176.7" y="98.6">27</text>
<text x="183.3" y="98.6">28</text>
<text x="189.3" y="96.9">GPIO1</text>
<text x="189.4" y="100.4">GND</text>
<text x="272" y="100.4">GPIO5</text>
<text x="272" y="96.9">GPIO0</text>
<text x="284.7" y="98.6">27</text>
<text x="291.2" y="98.6">28</text>
<text x="297.6" y="96.9">GPIO1</text>
<text x="297.7" y="100.4">GND</text>
<text x="59.4" y="107.5">GPIO13</text>
<text x="61.4" y="103.9">GPIO6</text>
<text x="74.4" y="102.2">29</text>
<text x="74.4" y="105.7">31</text>
<text x="81" y="102.2">30</text>
<text x="81" y="105.7">32</text>
<text x="86.9" y="103.9">GPIO12</text>
<text x="87.1" y="107.5">GND</text>
<text x="161.7" y="107.5">GPIO13</text>
<text x="163.7" y="103.9">GPIO6</text>
<text x="176.7" y="102.2">29</text>
<text x="176.7" y="105.7">31</text>
<text x="183.3" y="102.2">30</text>
<text x="183.3" y="105.7">32</text>
<text x="189.2" y="103.9">GPIO12</text>
<text x="189.4" y="107.5">GND</text>
<text x="270" y="107.5">GPIO13</text>
<text x="272" y="103.9">GPIO6</text>
<text x="284.7" y="102.2">29</text>
<text x="284.7" y="105.7">31</text>
<text x="291.2" y="102.2">30</text>
<text x="291.2" y="105.7">32</text>
<text x="297.5" y="103.9">GPIO12</text>
<text x="297.7" y="107.5">GND</text>
<text x="59.4" y="111">GPIO19</text>
<text x="74.4" y="109.2">33</text>
<text x="74.4" y="112.7">35</text>
<text x="81" y="109.2">34</text>
<text x="81" y="112.7">36</text>
<text x="86.9" y="111">GPIO16</text>
<text x="161.7" y="111">GPIO19</text>
<text x="176.7" y="109.2">33</text>
<text x="176.7" y="112.7">35</text>
<text x="183.3" y="109.2">34</text>
<text x="183.3" y="112.7">36</text>
<text x="189.2" y="111">GPIO16</text>
<text x="270" y="111">GPIO19</text>
<text x="284.7" y="109.2">33</text>
<text x="284.7" y="112.7">35</text>
<text x="291.2" y="109.2">34</text>
<text x="291.2" y="112.7">36</text>
<text x="297.5" y="111">GPIO16</text>
<text x="59.4" y="114.5">GPIO26</text>
<text x="64.3" y="118">GND</text>
<text x="74.4" y="116.3">37</text>
<text x="74.4" y="119.8">39</text>
<text x="81" y="116.3">38</text>
<text x="81" y="119.8">40</text>
<text x="86.9" y="114.5">GPIO20</text>
<text x="86.9" y="118">GPIO21</text>
<text x="161.7" y="114.5">GPIO26</text>
<text x="166.6" y="118">GND</text>
<text x="176.7" y="116.3">37</text>
<text x="176.7" y="119.8">39</text>
<text x="183.3" y="116.3">38</text>
<text x="183.3" y="119.8">40</text>
<text x="189.2" y="118">GPIO21</text>
<text x="189.2" y="114.5">GPIO20</text>
<text x="270" y="114.5">GPIO26</text>
<text x="274.9" y="118">GND</text>
<text x="284.7" y="116.3">37</text>
<text x="284.7" y="119.8">39</text>
<text x="291.2" y="116.3">38</text>
<text x="291.2" y="119.8">40</text>
<text x="297.5" y="118">GPIO21</text>
<text x="297.5" y="114.5">GPIO20</text>
<text x="122.3" y="171.3">1</text>
<text x="134.8" y="169">GOTEK_OSD</text>
<text x="229.1" y="173.1">4</text>
<text x="230.5" y="169.5">2</text>
<text x="243.8" y="169.5">1</text>
<text x="245.2" y="173.1">3</text>
<text x="287.3" y="173.1">4</text>
<text x="288.7" y="169.5">2</text>
<text x="302" y="169.5">1</text>
<text x="303.4" y="173.1">3</text>
<text x="345.5" y="173.1">4</text>
<text x="346.9" y="169.5">2</text>
<text x="360.2" y="169.5">1</text>
<text x="361.6" y="173.1">3</text>
<text x="122.3" y="174.8">2</text>
<text x="122.3" y="178.4">3</text>
<text x="122.3" y="181.9">4</text>
<text x="234.2" y="182" transform="rotate(-90 234.2 182)">2</text>
<text x="236" y="185.5" transform="rotate(-90 236 185.5)">2</text>
<text x="237.7" y="182" transform="rotate(-90 237.7 182)">1</text>
<text x="239.5" y="185.5" transform="rotate(-90 239.5 185.5)">1</text>
<text x="292.4" y="182" transform="rotate(-90 292.4 182)">2</text>
<text x="294.2" y="185.5" transform="rotate(-90 294.2 185.5)">2</text>
<text x="295.9" y="182" transform="rotate(-90 295.9 182)">1</text>
<text x="297.7" y="185.5" transform="rotate(-90 297.7 185.5)">1</text>
<text x="350.6" y="182" transform="rotate(-90 350.6 182)">2</text>
<text x="352.4" y="185.5" transform="rotate(-90 352.4 185.5)">2</text>
<text x="354.1" y="182" transform="rotate(-90 354.1 182)">1</text>
<text x="355.9" y="185.5" transform="rotate(-90 355.9 185.5)">1</text>
</g>
<g font-size="3.2">
<text x="119" y="206.6">1</text>
<text x="119" y="210.1">2</text>
<text x="119" y="213.6">3</text>
</g>
</svg>
